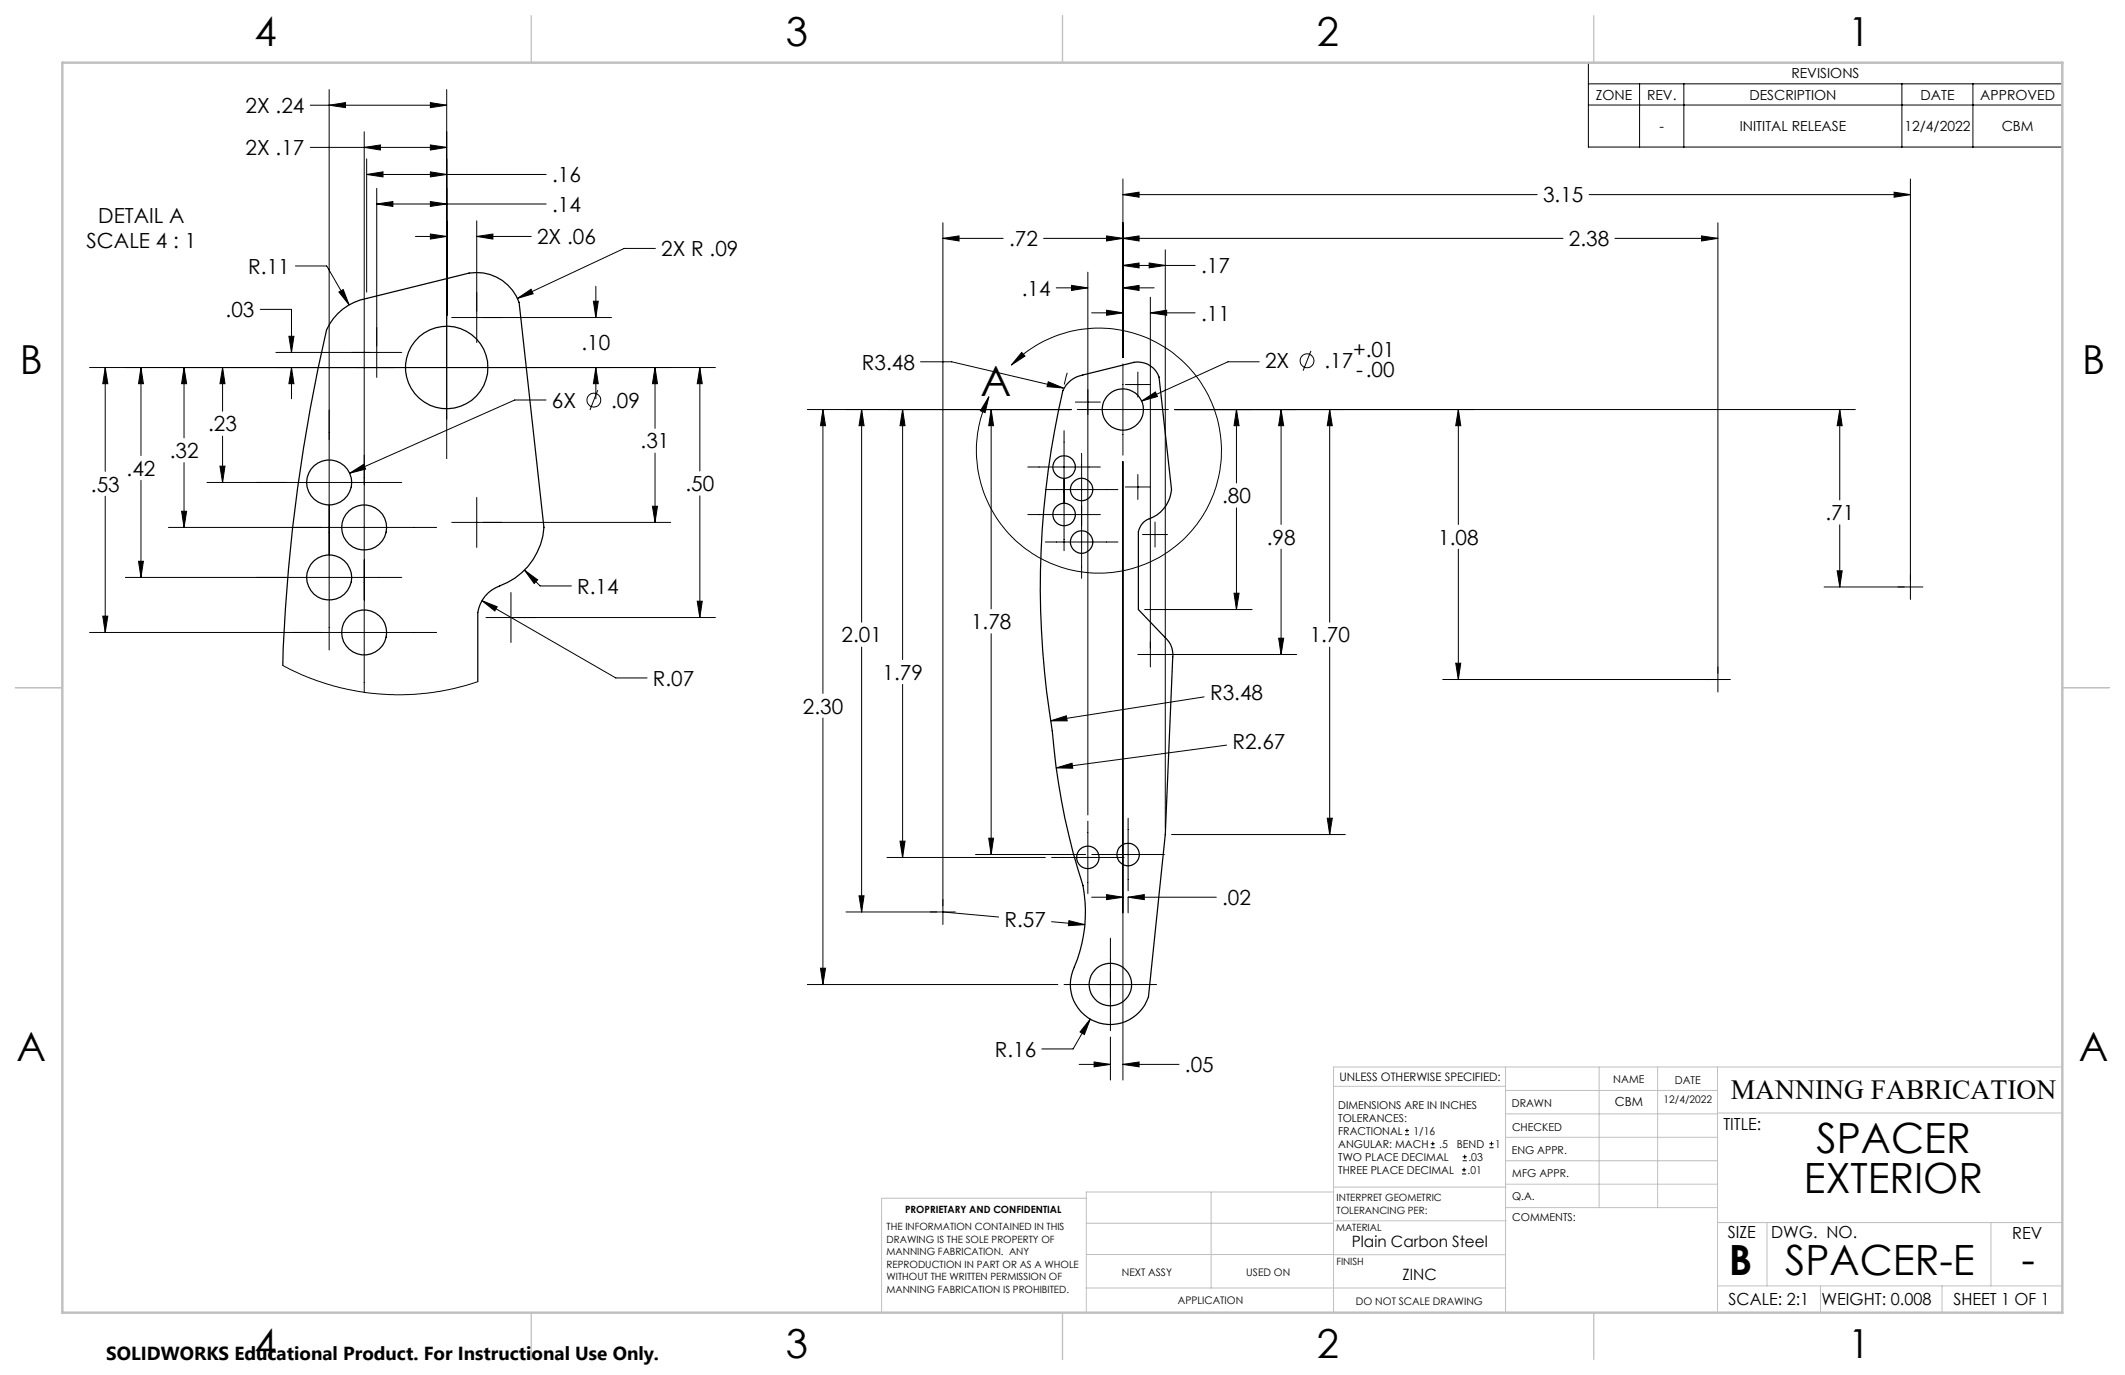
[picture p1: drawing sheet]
<svg xmlns="http://www.w3.org/2000/svg" width="432mm" height="279mm" viewBox="0 0 432 279" stroke-linecap="round" stroke-linejoin="round" font-family="sans-serif">
<g fill="none" stroke="#000" stroke-width=".25">
<path d="M217.1 77.8a5.4 5.4 0 0 1 2.9-1.6l10.4-2.6a4.5 4.5 0 0 1 5.1 3l2.6 22.9a7 7 0 0 1-5 6.1l-1 .9-.8 1.6v15.8l5.3 5.5a4.7 4.7 0 0 1 1.7 4.1l-1.5 36.1-3.4 33a8.1 8.1 0 0 1-10.8 5 8.1 8.1 0 0 1-4.3-11.1 27.4 27.4 0 0 0 .7-20 138 138 0 0 1-5.2-28 176.4 176.4 0 0 1 2.2-69.1zM57.5 135.2a347.7 347.7 0 0 1 8.9-68.2 11.1 11.1 0 0 1 8.1-6.4l20.8-5.1a9.2 9.2 0 0 1 10.2 6l5 45.7a13.9 13.9 0 0 1-9.8 12.3 6.7 6.7 0 0 0-3.6 5v14"/>
<circle cx="90.8" cy="74.7" r="8.4"/>
<circle cx="66.9" cy="98" r="4.6"/>
<circle cx="216.2" cy="94.9" r="2.28"/>
<circle cx="219.8" cy="99.5" r="2.28"/>
<circle cx="228.1" cy="83.2" r="4.2"/>
<circle cx="66.9" cy="117.4" r="4.6"/>
<circle cx="74" cy="107.2" r="4.6"/>
<circle cx="216.2" cy="104.6" r="2.28"/>
<circle cx="219.8" cy="110.1" r="2.28"/>
<circle cx="74" cy="128.5" r="4.6"/>
<circle cx="221.1" cy="174.2" r="2.29"/>
<circle cx="229.2" cy="173.6" r="2.29"/>
<circle cx="225.6" cy="200.1" r="4.3"/>
</g>
<g fill="none" stroke="#000" stroke-width=".2">
<path d="M66.9 18.2v113.9M90.8 18.2v75M322.8 12.7h96.3v17.2h-96.3zM322.8 17h96.3M333.2 17v12.9M342.2 17v12.9M386.5 17v12.9M400.9 17v12.9M63 30h27.8M63 21.4h27.8M66.9 21.4l3.3-.6v1.1zM74 26.8v113.9"/>
<path d="M74 30l3.3-.5v1zM74.5 32.3v27.1M74.5 35.5h36.5M74.5 35.5l3.3-.6v1zM76.6 38.3v38.4M87.5 34.9l3.3 .6-3.3 .4zM87.5 29.5l3.3 .5-3.3 .5zM87.5 20.8l3.3 .6-3.3 .5zM228.2 36.4v36.3M228.2 39.5h84.1M228.2 39.5l3.3-.4v1zM322.8 21.3h96.3"/>
<path d="M322.9 39.5h65.3M384.9 39.1l3.3 .4-3.3 .6zM388.2 36.4v85.4M60 54h6.4l4.5 7.9M68.9 59.3l.8-.5 1.2 3.1zM76.6 41.5h34.4M76.6 41.5l3.2-.5v.9zM84.4 48h6.4M87.5 47.6l3.3 .4-3.3 .6zM87.5 41l3.3 .5-3.3 .4zM96.9 44.9v24.7M96.9 48h11"/>
<path d="M96.9 48l3.3-.4v1zM121.1 58.2v6.3M133.2 50.5h-6.4l-21.7 10.1M191.6 45.3v142.6M191.6 48.4h12.2M191.6 48.4l3.3-.5v1.1zM212.1 48.4h105.5M214.6 58.5h6.5M217.7 58l3.4 .5-3.4 .5zM221.1 55.3v110.3M224.9 47.9l3.3 .5-3.3 .6zM228.2 53.9h14.7"/>
<path d="M228.2 58.5h6.3M228.2 53.9l3.3-.5v1zM228.2 48.4l3.3-.5v1.1zM228.2 58.5l3.3-.5v1zM233.5 53.4l3.3 .5-3.3 .5zM236.8 50.8v117.5M328.2 48.4h20.9M345.8 47.9l3.3 .5-3.3 .6zM349.1 45.3v95.3M18.2 74.7h127.2M21.4 74.7v21.1M21.4 74.7l.5 3.3h-1z"/>
<path d="M28.6 74.7v17.9M28.6 74.7l.5 3.3h-.9zM37.4 74.7l.5 3.3h-1zM37.4 74.7v14.3M45.2 74.7v8.9M45.2 74.7l.5 3.3h-1zM52.9 62.9h6.3v8.7M58.7 68.3h1l-.5 3.3zM59.2 74.7v6.3M59.2 74.7l.5 3.3h-1zM81.6 71.6h-25.5M91.8 64.5h32.4"/>
<path d="M105.1 60.6l2.8-1.8 .4 .9zM120.6 61.2h1l-.5 3.3zM121.1 74.7v6.3M121.1 74.7l.5 3.3h-1zM121.5 79.3l-1.6 4M133.1 74.7v12.3M133.1 74.7l.5 3.3h-1zM142.2 74.7v21M142.2 74.7l.5 3.3h-1zM187 73.5h6.4l22.7 5.3M205.5 74.2a24.9 24.9 0 0 1 40.9 8.2 24.9 24.9 0 0 1-24.1 34.1 24.9 24.9 0 0 1-21.4-35.9M207.6 71.6l.7 .8-2.8 1.8z"/>
<path d="M213 77.6l3.1 1.2-3.3-.2zM216.9 75.7l-.6 2.4M221.8 63.6h6.4M224.9 63l3.3 .6-3.3 .5zM228.2 73.9v18.6M228.7 78.1h5.1M231.2 75.6v5.1M233.8 60.4v75.1M233.8 63.6h9.1M233.8 63.6l3.3-.6v1.1zM255.9 73.5h-6.4l-17.5 8M266.4 71.3l-1.6 4"/>
<path d="M28.6 97.6v19.7M37.4 94v13.2M44.7 94.7h1l-.5 3.3zM45.2 88.6v9.4M71 96.2l2.9-1.8 .4 .9zM81.6 98h-39.5M110.9 81.3h-6.3l-33.6 14.9M133.1 92.1v14.1M164 83.2h53.6M167.2 83.2v57.7M167.2 83.2l.5 3.3h-1zM175.1 83.2v43.2"/>
<path d="M175.1 83.2l.5 3.3h-1zM183.4 83.2v50.8M183.4 83.2l.5 3.3h-1zM200.9 80.6l-.7 3.3-1-.4zM201.4 83.2v40.5M201.4 83.2l.5 3.3h-1zM208.8 94.9h14.8M212.4 99.5h14.8M216.2 87.5v24.4M218.5 81.7h5.1M218.9 83.2h18.5M219.8 92.1v25.4"/>
<path d="M228.2 93.8v125.7M228.7 99h5.1M231.2 96.4v5.1M232 81.5l2.8-1.8 .4 .9zM238.7 83.2h138.3M251.2 83.2v14.9M251.2 83.2l.6 3.3h-1zM260.3 83.2v23.4M260.3 83.2l.5 3.3h-1zM270.2 83.2v43.2M270.2 83.2l.5 3.3h-1zM296.3 83.2v23.4"/>
<path d="M296.3 83.2l.5 3.3h-1zM373.8 83.2v18.4M373.8 83.2l.5 3.3h-1zM21.4 100.8v27.7M28.2 114.1h.9l-.5 3.2zM36.9 103.9h1l-.5 3.3zM81.6 117.3h-56.1M88.7 107.2h-54.5M91.8 106.2h44.5M96.9 101.1v10.1M106.6 115.9l3.1 3.2h6.4M106.6 115.9l2.7 1.9-.8 .8z"/>
<path d="M132.6 102.9h1l-.5 3.3zM142.2 100.8v24.7M208.8 104.6h14.8M212.4 110.1h14.8M232.2 108.6h5M234.7 106.1v5.1M251.2 103.2v20.7M260.3 111.6v21.4M296.3 111.6v26.5M373.3 116h1l-.5 3.3zM373.8 106.6v12.7M390.7 119.3h-20"/>
<path d="M20.9 125.2h1l-.5 3.3zM57.5 135.2l3.7 1.9 3.2 1.2 3.2 1 5.3 1.2 3.9 .5 5.1 .2 4.5-.3 5.5-.9 5.2-1.5M88.7 128.5h-70.5M97.9 122.1l27.2 15.7h6.4M97.9 122.1l3.1 1.2-.5 .8zM98.7 125.5h46.7M103.8 120.4v10.2M141.7 122.2h1l-.5 3.3zM175.1 131.5v53.8M183.4 139.1v35.1M201.4 128.8v44.8M231.2 133h32.3"/>
<path d="M232.6 123.9h21.8M250.8 120.5h1l-.6 3.4zM259.8 129.7h1l-.5 3.3zM270.2 131.5v38.1M295.8 134.8h1l-.5 3.3zM351.6 138.1h-58.4M167.2 145.9v54.2M213.5 146.5l3.2-1 .2 1zM214.6 156l3.2-.9 .2 1zM244.7 141.6l-31.2 4.9M249.2 151.4l-34.6 4.6M180.2 174.2h32.2"/>
<path d="M182.9 170.9h1l-.5 3.3zM198.2 173.6h22.4M200.9 170.3h1l-.5 3.3zM213.7 174.2h14.7M221.1 166.9v14.7M221.9 173.6h14.7M229.2 166.3v14.7M238.1 169.6h35.3M269.7 166.3h1l-.5 3.3zM166.7 196.7h1l-.5 3.4zM174.6 182h1l-.5 3.3zM191.6 185.3l11.3 1"/>
<path d="M194.1 185.3h-22.2M213.7 187.3l6.8 .6M217.2 187.1l3.3 .8-3.4 .2zM221.8 182.3h6.4M224.9 181.8l3.3 .5-3.3 .5zM225.6 190.6v18.8M229.2 182.3v3.2M229.2 182.3h18M229.2 182.3l3.3-.5v1zM164 200.1h50.9M216.2 200.1h18.8M219.3 216.3h6.3"/>
<path d="M221.5 207.1l-3.4 6h-6.4M221.5 207.1l-1.2 3.1-.8-.5zM222.3 215.8l3.3 .5-3.3 .5zM225.6 210.7v8.8M228.2 216.3h11.4M228.2 216.3l3.3-.5v1zM285.5 230.6h.8M285.5 229.7h.8M285.9 229.3v.9M290.7 233.2h.8M290.7 232.4h.8M291.1 232v.8"/>
<path d="M297.1 238.5h.8M297.1 237.7h.8M297.2 235.9h.9M297.2 235.1h.9M297.5 237.3v.8M297.6 234.6v.9M302.6 233.2h.9M302.6 232.4h.9M303.1 232v.8"/>
<circle cx="265.6" cy="73.3" r="1.41"/>
<circle cx="120.7" cy="81.3" r="1.42"/>
</g>
<g fill="none" stroke="#c0c0c0" stroke-width=".2">
<path d="M305.9 216.8v49.9M324.9 216.8v28.6M336.8 216.8v28.6M349 216.8v49.9M419.1 216.8h-148.1v49.9M271 220.7h34.9M305.9 231.1h43.1M305.9 226.3h43.1M305.9 221.6h43.1M305.9 235.9h43.1M349 226.2h70.1M220.7 248.6h50.3"/>
<path d="M220.7 254.9h50.3M220.7 243.5h-41.6v23.2M246.1 242.2v19.5M271 255h34.9M271 248.1h35M271 242.2h-50.3v24.5M271 241.2h35M305.9 240.6h43.1M306 245.4h43M349 248.4h70.1M359.1 248.4v12.9M404.6 248.4v12.9"/>
<path d="M220.7 261.7h85.2M349 261.3h70.1M369.9 261.3v5.4M394.6 261.3v5.4"/>
</g>
<path d="M108 3.2v9.5M215.9 3.2v9.5M323.8 3.2v9.5M3.1 139.7h9.6M419.1 139.7h9.5M108 266.7v9.6M215.9 266.7v9.6M323.8 266.7v9.6" fill="none" stroke="#c0c0c0" stroke-width=".25"/>
<path d="M12.7 12.7h406.4v254h-406.4z" fill="none" stroke="#c0c0c0" stroke-width=".5"/>
<g fill="#000">
<path d="M200.9 80.6l-.7 3.3-1-.4zM207.6 71.6l.7 .8-2.8 1.8zM214.6 156l3.2-.9 .2 1zM213.5 146.5l3.2-1 .2 1z"/>
<path d="M260.3 83.2l.5 3.3h-1zM259.8 129.7h1l-.5 3.3zM224.9 63l3.3 .6-3.3 .5zM233.8 63.6l3.3-.6v1.1zM250.8 120.5h1l-.6 3.4zM251.2 83.2l.6 3.3h-1zM270.2 83.2l.5 3.3h-1zM269.7 166.3h1l-.5 3.3zM233.5 53.4l3.3 .5-3.3 .5zM228.2 53.9l3.3-.5v1zM167.2 83.2l.5 3.3h-1zM166.7 196.7h1l-.5 3.4zM228.2 216.3l3.3-.5v1zM222.3 215.8l3.3 .5-3.3 .5zM221.5 207.1l-2 2.6 .8 .5zM174.6 182h1l-.5 3.3zM175.1 83.2l.5 3.3h-1zM217.2 187.1l-.1 1 3.4-.2zM228.2 39.5l3.3-.4v1zM384.9 39.1l3.3 .4-3.3 .6zM228.2 48.4l3.3-.5v1.1zM345.8 47.9l3.3 .5-3.3 .6zM296.3 83.2l.5 3.3h-1zM295.8 134.8h1l-.5 3.3zM373.8 83.2l.5 3.3h-1zM373.3 116h1l-.5 3.3zM213 77.6l-.2 1 3.3 .2zM183.4 83.2l.5 3.3h-1zM182.9 170.9h1l-.5 3.3zM201.4 83.2l.5 3.3h-1zM200.9 170.3h1l-.5 3.3zM224.9 181.8l3.3 .5-3.3 .5zM229.2 182.3l3.3-.5v1zM228.2 58.5l3.3-.5v1zM217.7 58l3.4 .5-3.4 .5zM224.9 47.9l3.3 .5-3.3 .6zM191.6 48.4l3.3-.5v1.1zM232 81.5l3.2-.9-.4-.9zM71 96.2l3.3-.9-.4-.9zM59.2 74.7l.5 3.3h-1zM58.7 68.3h1l-.5 3.3zM45.2 74.7l.5 3.3h-1zM44.7 94.7h1l-.5 3.3zM37.4 74.7l.5 3.3h-1zM36.9 103.9h1l-.5 3.3zM28.6 74.7l.5 3.3h-.9zM28.2 114.1h.9l-.5 3.2zM21.4 74.7l.5 3.3h-1zM20.9 125.2h1l-.5 3.3zM97.9 122.1l2.6 2 .5-.8zM106.6 115.9l1.9 2.7 .8-.8zM121.1 74.7l.5 3.3h-1zM120.6 61.2h1l-.5 3.3zM105.1 60.6l3.2-.9-.4-.9zM68.9 59.3l2 2.6-1.2-3.1zM87.5 47.6l3.3 .4-3.3 .6zM96.9 48l3.3-.4v1zM87.5 34.9l3.3 .6-3.3 .4zM74.5 35.5l3.3-.6v1zM87.5 29.5l3.3 .5-3.3 .5zM74 30l3.3-.5v1zM87.5 20.8l3.3 .6-3.3 .5zM66.9 21.4l3.3-.6v1.1zM87.5 41l3.3 .5-3.3 .4zM76.6 41.5l3.2-.5v.9zM133.1 74.7l.5 3.3h-1zM132.6 102.9h1l-.5 3.3zM142.2 74.7l.5 3.3h-1zM141.7 122.2h1l-.5 3.3z"/>
</g>
<g font-size="8.5">
<text x="199.2" y="80.4">A</text>
<text x="369.1" y="234.3">SPACER</text>
<text x="366.6" y="242.4">EXTERIOR</text>
<text x="351.3" y="259">B</text>
<text x="362.7" y="259">SPACER-E</text>
<text x="410.8" y="258.9">-</text>
</g>
<g font-size="8.1">
<text x="51.7" y="9.3">4</text>
<text x="159.7" y="9.3">3</text>
<text x="267.6" y="9.3">2</text>
<text x="375.6" y="9.3">1</text>
<text x="4" y="76">B</text>
<text x="423.1" y="76">B</text>
<text x="3.3" y="215.7">A</text>
<text x="422.4" y="215.7">A</text>
<text x="51.7" y="276">4</text>
<text x="159.7" y="276">3</text>
<text x="267.6" y="276">2</text>
<text x="375.6" y="276">1</text>
</g>
<text font-size="5.6" x="351.7" y="223.3">MANNING FABRICATION</text>
<g font-size="4.2">
<text x="49.9" y="23">2X .24</text>
<text x="49.9" y="31.6">2X .17</text>
<text x="112.2" y="37">.16</text>
<text x="313.5" y="41.1">3.15</text>
<text x="20" y="45.2">DETAIL A</text>
<text x="112.2" y="43">.14</text>
<text x="17.6" y="50.5">SCALE 4 : 1</text>
<text x="109.1" y="49.7">2X .06</text>
<text x="134.4" y="52.1">2X R .09</text>
<text x="205.1" y="50">.72</text>
<text x="318.8" y="50">2.38</text>
<text x="50.5" y="55.6">R.11</text>
<text x="244.1" y="55.5">.17</text>
<text x="45.9" y="64.4">.03</text>
<text x="207.6" y="60.1">.14</text>
<text x="244.1" y="65.1">.11</text>
<text x="118.2" y="71.1">.10</text>
<text x="175.1" y="75.1">R3.48</text>
<text x="257.1" y="74.8">2X</text>
<text x="269.1" y="74.8">.17</text>
<text x="275" y="72.6">+.01</text>
<text x="275.6" y="76.7">-.00</text>
<text x="112.1" y="82.8">6X</text>
<text x="124.2" y="82.8">.09</text>
<text x="42.3" y="87.7">.23</text>
<text x="34.5" y="93.1">.32</text>
<text x="130.2" y="91.1">.31</text>
<text x="18.5" y="99.9">.53</text>
<text x="25.7" y="96.7">.42</text>
<text x="139.3" y="99.8">.50</text>
<text x="248.3" y="102.2">.80</text>
<text x="370.9" y="105.7">.71</text>
<text x="257.4" y="110.7">.98</text>
<text x="292.2" y="110.7">1.08</text>
<text x="117.3" y="120.6">R.14</text>
<text x="171" y="130.5">2.01</text>
<text x="197.3" y="127.8">1.78</text>
<text x="266.1" y="130.5">1.70</text>
<text x="132.7" y="139.4">R.07</text>
<text x="179.3" y="138.1">1.79</text>
<text x="245.9" y="142.2">R3.48</text>
<text x="163.1" y="145">2.30</text>
<text x="250.4" y="152.1">R2.67</text>
<text x="248.4" y="183.9">.02</text>
<text x="204.1" y="188.4">R.57</text>
<text x="202.1" y="214.7">R.16</text>
<text x="240.8" y="217.9">.05</text>
</g>
<text font-size="3.8" x="21.6" y="276.3">SOLIDWORKS Educational Product. For Instructional Use Only.</text>
<g font-size="3.4">
<text x="350.2" y="229.5">TITLE:</text>
<text x="351.1" y="251.6">SIZE</text>
<text x="359.9" y="251.6">DWG. NO.</text>
<text x="408.9" y="251.7">REV</text>
<text x="351.2" y="265.2">SCALE: 2:1</text>
<text x="370.1" y="265.3">WEIGHT: 0.008</text>
<text x="396.9" y="265.2">SHEET 1 OF 1</text>
</g>
<g font-size="3.2">
<text x="274.7" y="253.3">Plain Carbon Steel</text>
<text x="285" y="260.1">ZINC</text>
</g>
<g font-size="2.8">
<text x="364" y="15.9">REVISIONS</text>
<text x="324.3" y="20.2">ZONE</text>
<text x="334.7" y="20.2">REV.</text>
<text x="355.5" y="20.2">DESCRIPTION</text>
<text x="390.2" y="20.2">DATE</text>
<text x="402.4" y="20.2">APPROVED</text>
<text x="337.2" y="26.7">-</text>
<text x="353.5" y="26.7">INITITAL RELEASE</text>
<text x="387" y="26.7">12/4/2022</text>
<text x="406.7" y="26.7">CBM</text>
</g>
<text font-size="2.5" x="328.1" y="224.8">CBM</text>
<text font-size="2.4" x="272.2" y="219.7">UNLESS OTHERWISE SPECIFIED:</text>
<g font-size="2.2">
<text x="327.8" y="220.1">NAME</text>
<text x="340.3" y="220.2">DATE</text>
<text x="271.9" y="225.3">DIMENSIONS ARE IN INCHES</text>
<text x="271.9" y="227.9">TOLERANCES:</text>
<text x="307.2" y="224.9">DRAWN</text>
<text x="271.9" y="230.6">FRACTIONAL</text>
<text x="271.9" y="233.2">ANGULAR: MACH</text>
<text x="287.2" y="230.6">1/16</text>
<text x="292.5" y="233.2">.5</text>
<text x="296" y="233.2">BEND</text>
<text x="303.8" y="233.2">1</text>
<text x="307.3" y="229.8">CHECKED</text>
<text x="271.9" y="238.5">THREE PLACE DECIMAL</text>
<text x="271.9" y="235.9">TWO PLACE DECIMAL</text>
<text x="298.2" y="238.5">.01</text>
<text x="298.4" y="235.9">.03</text>
<text x="307.2" y="234.5">ENG APPR.</text>
<text x="307.3" y="239.2">MFG APPR.</text>
<text x="307.3" y="243.9">Q.A.</text>
<text x="307.3" y="248.1">COMMENTS:</text>
</g>
<g font-size="2.1">
<text x="338.1" y="224.2">12/4/2022</text>
<text x="227.9" y="259.2">NEXT ASSY</text>
<text x="253.3" y="259.2">USED ON</text>
<text x="239.3" y="265">APPLICATION</text>
<text x="275.5" y="265.1">DO NOT SCALE DRAWING</text>
</g>
<g font-size="2">
<text x="271.6" y="244.1">INTERPRET GEOMETRIC</text>
<text x="180.2" y="250">THE INFORMATION CONTAINED IN THIS</text>
<text x="183.9" y="246.4">PROPRIETARY AND CONFIDENTIAL</text>
<text x="271.5" y="250.2">MATERIAL</text>
<text x="271.6" y="246.6">TOLERANCING PER:</text>
<text x="180.2" y="252.5">DRAWING IS THE SOLE PROPERTY OF</text>
<text x="180.2" y="255.1">MANNING FABRICATION. ANY</text>
<text x="180.2" y="257.6">REPRODUCTION IN PART OR AS A WHOLE</text>
<text x="271.5" y="257">FINISH</text>
<text x="180.2" y="260.1">WITHOUT THE WRITTEN PERMISSION OF</text>
<text x="180.2" y="262.6">MANNING FABRICATION IS PROHIBITED.</text>
</g>
</svg>
